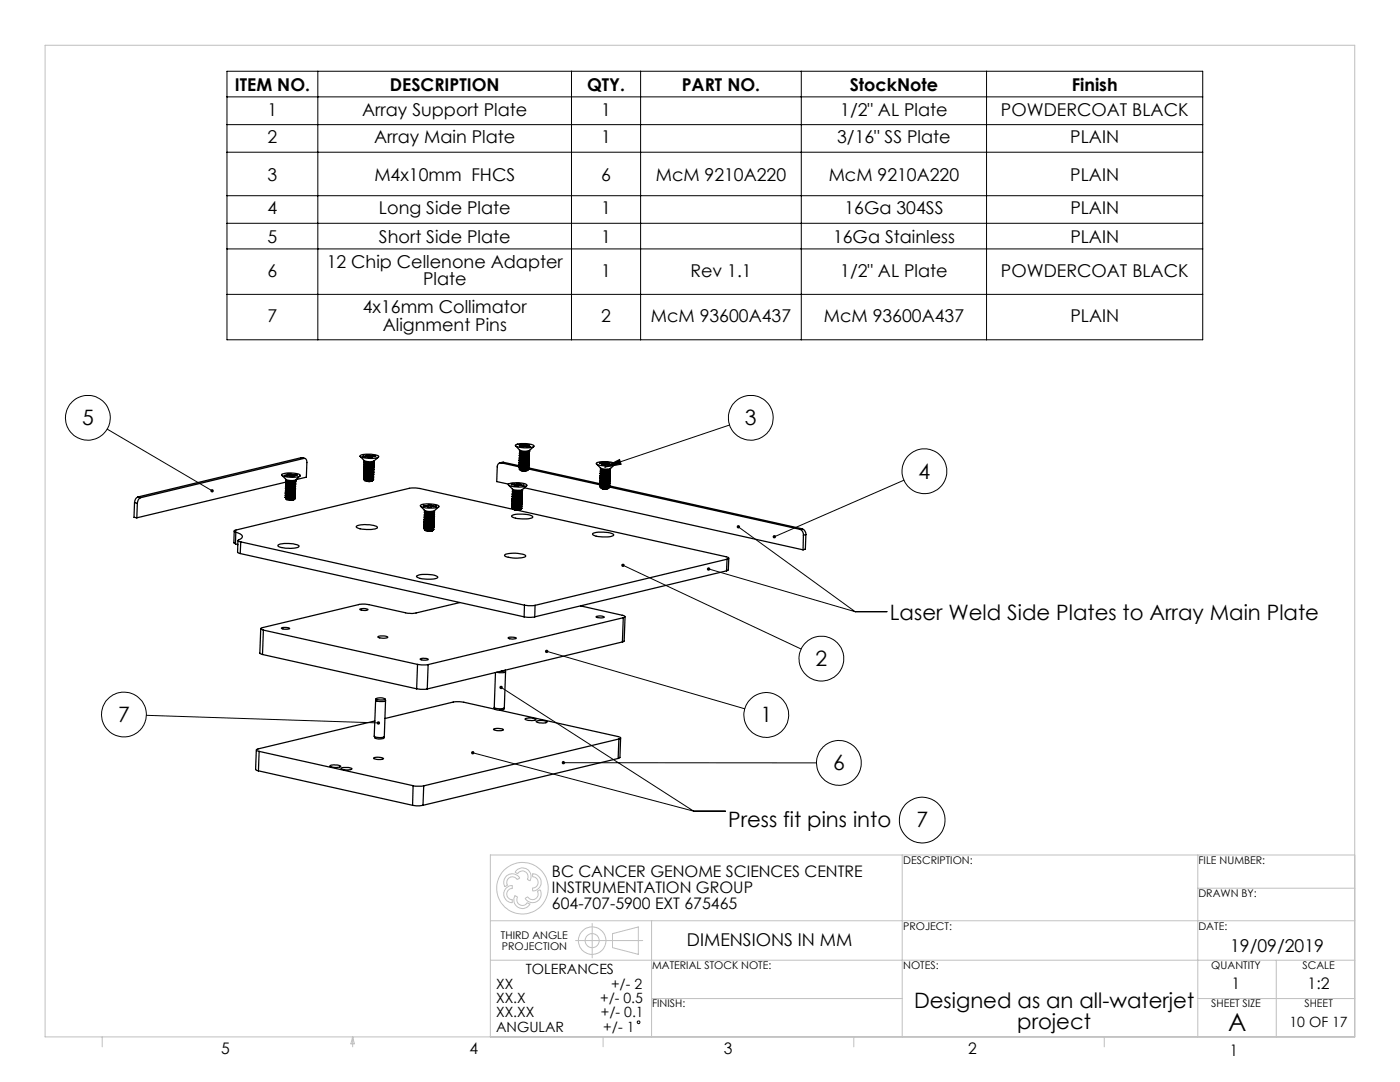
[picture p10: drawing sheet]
<svg xmlns="http://www.w3.org/2000/svg" width="279mm" height="216mm" viewBox="0 0 279 216" stroke-linecap="round" stroke-linejoin="round" font-family="sans-serif">
<g fill="none" stroke="#000" stroke-width=".2">
<path d="M45.3 14.2h194.7v53.6h-194.7zM45.3 19.3h194.7M63.4 14.2v53.6M114.1 14.2v53.6M127.8 14.2v53.6M159.9 14.2v53.6M196.9 14.2v53.6M45.3 24.9h194.7M45.3 30.4h194.7M45.3 39.1h194.7M45.3 44.6h194.7M45.3 49.7h194.7"/>
<path d="M45.3 58.7h194.7M21.4 85.6l20.9 12.3M120.7 93.2l2.9-1.5 .4 .9zM145.6 84.8l-24.9 8.4M180.4 95.8l-25.8 11.3M124.3 112.8l35.6 16.7M141.4 113.5l29.3 8.6M147.4 105.1l23.3 17M100 137.2l38.4 24.7M109.1 130l39.5 11.4M170.7 122.1h6.3M29.2 142.7l46.3 1.6"/>
<path d="M94.4 150.2l44 11.7M112.4 152.2h50.5M138.4 161.9h6.4"/>
<circle cx="17.5" cy="83.4" r="4.5"/>
<circle cx="149.8" cy="83.4" r="4.5"/>
<circle cx="184.5" cy="94" r="4.5"/>
<circle cx="163.9" cy="131.4" r="4.5"/>
<circle cx="24.7" cy="142.6" r="4.5"/>
<circle cx="152.9" cy="142.7" r="4.5"/>
<circle cx="167.4" cy="152.2" r="4.5"/>
<circle cx="184" cy="163.6" r="4.6"/>
<circle cx="127.4" cy="204" r=".27"/>
</g>
<g fill="none" stroke="#c0c0c0" stroke-width=".2">
<path d="M9 9h261.4v197.9h-261.4zM101 174.9a1.61 1.61 0 0 1 2.6 .4l-.3 .2a1.18 1.18 0 0 0-1.6-.4 1.18 1.18 0 0 0-.5 1.5l-.3 .3a1.34 1.34 0 0 1 .1-2zM101.1 177.1l.3-.2a.53 .53 0 0 1 .8-.1v.4a1.2 1.2 0 0 0-1.1 1.2 1.2 1.2 0 0 0 1.1 1.2v.4a1.54 1.54 0 0 1-1.6-2.1zM102.8 178.8l.4 .2a1.21 1.21 0 0 0 .5 1.5 1.21 1.21 0 0 0 1.6-.3l.4 .2a1.71 1.71 0 0 1-2.3 .7 1.71 1.71 0 0 1-.6-2.3zM102.9 173.8a1.68 1.68 0 0 1 2.3-.3 1.68 1.68 0 0 1 .5 2.2l-.4-.2a1.18 1.18 0 0 0-.5-1.6 1.18 1.18 0 0 0-1.6 .4l-.4-.2zM104.9 179.2l.3-.2a1.17 1.17 0 0 0 1.5 .4 1.17 1.17 0 0 0 .7-1.3l-.1-.3 .4-.2a1.56 1.56 0 0 1-.8 2.4 1.5 1.5 0 0 1-2-.8zM106.3 174.4a1.65 1.65 0 0 1 1.6 1.1 1.65 1.65 0 0 1-.5 1.8l-.3 .3a.56 .56 0 0 1-.8 .1v-.4a1.2 1.2 0 0 0 1.1-1.2 1.2 1.2 0 0 0-1.1-1.2zM180.1 170.6v36.3M239 177.2h31.4M239 170.6v36.3M270.4 170.6h-172.5v36.3M97.9 183.7h172.5"/>
<path d="M97.9 191.6h172.5M114.9 187.7h13.4M118.2 184.3v6.8M122.2 186.3l5.2-1.3v5.4l-5.2-1.3zM130 199.2h50.1M130 183.7v23.2M239 199.2h31.4M254.7 191.6v15.3M20.4 206.9v2M70.4 206.9v2M70.4 206.9l.3 1.4h-.7zM120.4 206.9v2"/>
<path d="M170.4 206.9v2M220.4 206.9v2"/>
<circle cx="104.3" cy="177.2" r="5.2"/>
<circle cx="118.2" cy="187.7" r="2.73"/>
<circle cx="118.2" cy="187.7" r="1.4"/>
</g>
<path d="M154.3 106.9l-.1 .3 .4-.1-.4 .1a.34 .34 0 0 0 .5 .2 .34 .34 0 0 0 .1-.5 .34 .34 0 0 0-.5 0zM42.1 97.7a.34 .34 0 0 0 0 .5 .34 .34 0 0 0 .5-.1l-.3-.2 .4 .1a.35 .35 0 0 0-.2-.4 .35 .35 0 0 0-.4 .1zM124.1 112.6l.2 .2-.3-.2a.34 .34 0 0 0 .2 .6 .34 .34 0 0 0 .4-.3 .34 .34 0 0 0-.4-.4zM120.7 93.2l2.9-1.5 .4 .9zM112.2 151.9l-.1 .3h.3h-.3a.33 .33 0 0 0 .5 .3 .33 .33 0 0 0 .1-.5 .33 .33 0 0 0-.5-.1zM108.8 129.8v.1l.3 .1-.3-.1a.34 .34 0 0 0 .4 .4 .34 .34 0 0 0 .2-.6 .34 .34 0 0 0-.6 .1zM75.2 144v.1a.34 .34 0 0 0 .2 .5 .34 .34 0 0 0 .4-.3h-.3h.3a.34 .34 0 0 0-.2-.4 .34 .34 0 0 0-.4 .1zM141.1 113.4l.3 .1h-.3a.33 .33 0 0 0 .3 .4 .33 .33 0 0 0 .3-.5 .33 .33 0 0 0-.6 0zM147.1 104.8l.3 .3-.3-.2a.34 .34 0 0 0 .2 .5 .34 .34 0 0 0 .4-.4 .34 .34 0 0 0-.6-.2zM94.1 150l.3 .2-.4-.1a.33 .33 0 0 0 .4 .5 .33 .33 0 0 0 .2-.6 .33 .33 0 0 0-.5 0zM99.8 136.9l.2 .3-.3-.2a.34 .34 0 0 0 .4 .4 .34 .34 0 0 0 .2-.5 .34 .34 0 0 0-.5 0z" fill="#000"/>
<g fill="none" stroke="#000" stroke-width=".25">
<path d="M27.5 99.2a1.18 1.18 0 0 0-.7 1.1M27.5 99.2l.6 .1M28.1 99.3a1.18 1.18 0 0 0-.7 1.1M56.2 94.8l.9 .9a2.75 2.75 0 0 0 1.9 0l.9-.7M56.3 94.6a5.2 5.2 0 0 1 3.6 .2v.1a4.6 4.6 0 0 1-3.7-.1zM56.9 98.2h.1M57 99l.2 .1M57 97.8v.1M57 98.6l.2 .1M57 97.9l.2 .1M57 99.5a1.67 1.67 0 0 0 1.7 .2l-.7 .1M57 96.1v.1"/>
<path d="M57 97.6a2.27 2.27 0 0 0 1.9 0l.1 .1a2.32 2.32 0 0 1-2 .1M57 97.3l.7 .1 1.1-.2 .2 .2a2.32 2.32 0 0 1-2 .1 1.93 1.93 0 0 0 2-.1M57 96.9a2.84 2.84 0 0 0 1.9 0l.1 .1a2.3 2.3 0 0 1-2 .2M57 95.6v.2a2.43 2.43 0 0 0 2 .1M57 95.9a1.88 1.88 0 0 0 2 .1M57 96.2l-29.7 7.1M57.1 96.6l.2 .1M57.1 96.2l.2 .1M57.2 99.1h-.2M57.2 98.7l-.2 .1M57.2 99.1h.1M57.2 98l-.2 .1"/>
<path d="M57.2 98h.1M57.2 96l-.1 .1M57.2 98.7h.1M57.2 97l-.2 .1M57.2 98.7l.8 .1 .8-.2 .1 .1a2.02 2.02 0 0 1-2 .1 1.96 1.96 0 0 0 2 0v-.1M57.2 97h.1M57.3 96.7l-.3 .1M57.3 96.3l-.2 .1M57.3 98l1 .1 .6-.2v.2a2.3 2.3 0 0 1-2 .1M57.3 96.3h.1M57.3 96.7l.8 .1 .7-.2 .2 .1a2.32 2.32 0 0 1-2 .1 2.04 2.04 0 0 0 2-.1M57.3 94.8l-.4 .1 1.9 .2-.2-.1"/>
<path d="M57.3 94.8v.1M57.4 94.6h.4M57.5 94.8h-.2M57.5 94.8l.1 .1M57.8 94.5h-.4l.1 .3M57.8 94.5l.2 .1M57.8 94.6l.1 .3M57.8 94.5v.1M58 94.6l.3 .1M58 94.6v.3M58.3 94.7h.3M58.3 94.7l-.1 .3"/>
<path d="M58.5 99l-1.3 .1M58.6 99h.2l.1 .1a2.3 2.3 0 0 1-2 .1 2.04 2.04 0 0 0 2-.1M58.6 99.7l-.6 .1M58.6 96.3h-1.3M58.6 94.7v.2M58.7 99.3a1.72 1.72 0 0 1-1.5 .1l-.2 .1a2.63 2.63 0 0 0 1.8 0M58.7 99a1.58 1.58 0 0 1-1.5 .1M58.7 98.3a2.1 2.1 0 0 1-1.6 .1l-.1 .1M58.7 98.6a1.79 1.79 0 0 1-1.5 .1M58.7 97.9a1.58 1.58 0 0 1-1.5 .1M58.7 97.6a2.02 2.02 0 0 1-1.6 .1l-.1 .1M58.7 97.3a2.1 2.1 0 0 1-1.5 .1h-.2"/>
<path d="M58.7 99.3l.2 .1-.1 .1M58.8 99.3l-.8 .2-1-.2M58.8 98.2l.1 .2a2.32 2.32 0 0 1-2 .1 2.1 2.1 0 0 0 2 0M58.8 96.9a1.64 1.64 0 0 1-1.6 .1M58.8 96.6a1.73 1.73 0 0 1-1.5 .1M58.8 96.2a1.89 1.89 0 0 1-1.5 .1M58.8 99.6l-.8 .2M58.8 98.2l-.8 .3-1-.2M58.8 96.2l.2 .1a2.32 2.32 0 0 1-2 .1 2.1 2.1 0 0 0 2 0M58.8 99.5v.1M58.9 96.2l-.2 .1M58.9 98.1a2.3 2.3 0 0 1-2 .1"/>
<path d="M58.9 97.8a2.23 2.23 0 0 1-1.9 .1M58.9 98.1h.1M58.9 98.4v.1M59 96a2.3 2.3 0 0 1-2 .1M59 97a2.03 2.03 0 0 1-2 .2M59 97.7l-.1 .1M59 96.1a2.3 2.3 0 0 1-2 .1M59 95.9l.1-.2 2-.5 .1-2.9a.61 .61 0 0 0-.6-.8l-32.5 7.8M59 96v.1M59 96.4h.1M59.1 94.7l.2 .1-.7 .1v.2M59.1 94.7l.1 .1"/>
<path d="M59.1 94.7h-.5M59.1 94.7l-.1 .1M59.1 94.7h.1M60.1 91.3h.2M60.1 91.3l.7 .2M60.1 91.3l-32.6 7.9M71.8 90.9a5.1 5.1 0 0 1 3.8 .1v.1a4.6 4.6 0 0 1-3.6 .1zM71.9 91.1l.8 .8a2.43 2.43 0 0 0 1.9 .1l.9-.8M72.5 91l.1 .1a1.16 1.16 0 0 1 1.1 .2h.5l-.1-.1M72.5 91v.1M72.6 94.8h.1M72.6 95.1h.1"/>
<path d="M72.6 95.4v.1M72.6 95.2l.2 .1M72.6 95.5l.2 .1M72.6 93.7v.1M72.6 94.1h.1M72.6 94.8a2.01 2.01 0 0 0 1.8 0M72.6 94.5l.2 .1M72.6 94.2l.2 .1M72.6 92.7h.1M72.6 93v.1M72.6 93.4h.1M72.6 95.4h.1"/>
<path d="M72.7 93.8a2.01 2.01 0 0 0 1.8 0M72.7 93.5l.2 .1M72.7 93.1l.2 .1M72.7 91.9v.2a2.42 2.42 0 0 0 2 0v-.1M72.7 95.7a1.5 1.5 0 0 0 1.6 .2l-.3 .1M72.7 94.3l-.1 .1M72.7 93h.1M72.7 92.8a2.01 2.01 0 0 0 1.8 0l.1 .2a2.47 2.47 0 0 1-1.9 0 2.12 2.12 0 0 0 1.9 0M72.7 92.5l.2 .1M72.7 92.1a2.02 2.02 0 0 0 1.8 .2M72.8 95.6l-.1 .1a1.99 1.99 0 0 0 1.7 .1M72.8 95.6h.1"/>
<path d="M72.8 95.3l-.2 .1M72.8 94.9l-.2 .1M72.8 94.6l-.2 .1M72.8 95.6l.9 .1 .7-.2 .1 .2-.1 .1M72.8 95.3h.1M72.8 92.3h-.1M72.8 94.6h.1M72.8 94.9v.1M72.8 94.3h-.2M72.8 93.6l-.2 .1M72.8 94.6l.9 .1 .7-.2 .2 .1a2.09 2.09 0 0 1-2 .2M72.8 94.3h.1"/>
<path d="M72.9 93.2l-.3 .1M72.9 92.9l-.2 .1M72.9 92.6h-.2M72.9 93.6l.9 .1 .7-.2 .1 .1a2.09 2.09 0 0 1-2 .1 2.07 2.07 0 0 0 2 0M72.9 92.5v.1M72.9 92.9h.1M72.9 93.2v.1M73 91h-.5M73 91v.1M73.2 90.9l-.2 .1M73.2 90.9l.1 .2M73.3 90.8h.4"/>
<path d="M73.3 90.9h-.1M73.3 90.9v.2M73.7 90.8h-.5l.1 .1M73.7 90.8l.1 .1M73.7 90.8l.1 .5v-.4M73.7 90.8h.1M73.8 90.9h.2M74 96l.3-.1-.9 .2M74 96l-.6 .1M74 90.9l.4 .1M74 90.9v.4M74.1 91.2v.1"/>
<path d="M74.2 95.2l-.8 .2-.6-.1M74.3 95.5a1.68 1.68 0 0 1-1.5 .1M74.3 95.2a1.78 1.78 0 0 1-1.5 .1M74.3 94.8a1.57 1.57 0 0 1-1.5 .2M74.3 94.5a1.68 1.68 0 0 1-1.5 .1M74.4 93.8a2.13 2.13 0 0 1-1.6 .1l-.2 .1M74.4 94.2a1.78 1.78 0 0 1-1.6 .1M74.4 93.5a1.68 1.68 0 0 1-1.5 .1M74.4 95.1l.1 .3a2.57 2.57 0 0 1-1.9 0M74.4 94.8l.1 .2a2.47 2.47 0 0 1-1.9 .1 2.12 2.12 0 0 0 1.9-.1M74.4 93.1a1.62 1.62 0 0 1-1.5 .2M74.4 92.8a1.73 1.73 0 0 1-1.5 .1"/>
<path d="M74.4 92.5a1.68 1.68 0 0 1-1.5 .1M74.4 91h.5M74.4 91v.1M74.4 95.1l-.2 .1M74.4 94.1l.2 .3a2.57 2.57 0 0 1-2 0 2.05 2.05 0 0 0 2-.1M74.4 93.8l.2 .2a2.47 2.47 0 0 1-2 .1M74.4 95.8l-1 .3M74.5 94.2l-1 .2-.6-.1M74.5 93.1l.1 .2a2.57 2.57 0 0 1-2 .1M74.5 93.1l-1 .2-.6-.1M74.5 92.4l.1 .1a2.09 2.09 0 0 1-1.9 .2M74.5 95.7v.1"/>
<path d="M74.5 92.4l-.7 .2h-.9M74.5 95.6l-.1 .2M74.5 95.4a2.12 2.12 0 0 1-1.9 .1M74.6 92.3v-.1v.1a2.57 2.57 0 0 1-1.9 .1 2.09 2.09 0 0 0 1.9-.1M74.6 94.7a1.98 1.98 0 0 1-2 .1M74.6 95h.1M74.6 95.3v.1M74.6 93.9a1.98 1.98 0 0 1-2 .2M74.6 93.3a2.08 2.08 0 0 1-2 .1M74.6 93.6v.1M74.6 92.6a1.98 1.98 0 0 1-1.9 .1M74.6 92.9v.1"/>
<path d="M74.6 93.3h.1M74.7 92.3h.1M74.9 91l.1 .1-.9 .1M74.9 91v.1M74.9 91l-.1 .1M74.9 91h.1M100 92.4a.73 .73 0 0 0-.8 .8l-.1 2.9 2.4 .5M100 92.4l3.7 .8M100.5 92.3l-.7 .1M100.5 92.3l-.5 .1M100.5 92.3l3.1 .6M101.5 96.6a5.2 5.2 0 0 1 3.6 .1l.1 .1a4.6 4.6 0 0 1-3.7 0z"/>
<path d="M101.5 96.8l.8 .8a2.73 2.73 0 0 0 1.9 .1l.9-.8M102.1 96.7l.8 .2M102.2 99.8h.1M102.2 96.6l-.1 .1M102.2 96.6h.1M102.2 99.4h.1M102.2 96.6h.5M102.2 96.6l.1 .1M102.2 98.8h.1M102.3 98.1h.1M102.3 99.3h.1M102.3 97.6v.2a2.51 2.51 0 0 0 2 .1v-.2"/>
<path d="M102.3 98.3h.1M102.3 97.8a1.81 1.81 0 0 0 1.9 .1 2.05 2.05 0 0 1-1.9 .1v.1M102.3 99h.1M102.3 99.9h.1M102.3 99.5l.1 .1M102.3 98h.1M102.4 99.2l.4 .1 1-.1M102.4 98.8l.1 .1M102.4 98.5l.1 .1M102.4 98.2l.4 .1 1.3-.2 .1 .1a1.79 1.79 0 0 1-1.9 .2M102.4 97.9l-.1 .1M102.4 99.9l-.1 .1"/>
<path d="M102.4 99.6l-.2 .1M102.4 99.3h-.1M102.5 98.9l-.2 .1M102.5 98.2l-.2 .1M102.7 96.6h.3M102.7 96.6v.2M102.9 96.9l-.2 .1 .6-.1M102.9 88.8a4.6 4.6 0 0 1 3.7 .2 4.6 4.6 0 0 1-3.8-.1zM102.9 96.9v.1M102.9 89l.8 .8a2.66 2.66 0 0 0 2 .1l.8-.8M103 96.6v.4M103.3 96.6h-.3"/>
<path d="M103.3 96.6v.4M103.4 96.5h.5l-.1 .1M103.4 96.5l.4 .1M103.4 96.5l-.1 .1M103.4 96.5l-.1 .4M103.4 96.5h.1M103.6 92.6h.1M103.6 93.6a1.53 1.53 0 0 0 1.7 .2M103.6 90.5v.1M103.7 89.8v.2a2.17 2.17 0 0 0 2 0v-.1M103.7 90a2.06 2.06 0 0 0 2 .1 2.01 2.01 0 0 1-2 .1 2.13 2.13 0 0 0 2-.1M103.8 93.1l.1 .1"/>
<path d="M103.8 96.6v.1M103.8 96.6l-.1 .3M103.8 93.5l-.2 .1 .2 .1 .8 .1M103.8 92.7l.6 .2 .8-.2M103.8 92l.3 .2 1.1-.1M103.8 90.1h-.1M103.8 96.7l.3 .1M103.8 96.7v.2M103.8 92.8l-.2 .1M103.8 91.7l.6 .2 .9-.2M103.8 91l.3 .2 1.2-.1M103.8 92.8h.1"/>
<path d="M103.9 99.2l.3 .1a1.79 1.79 0 0 1-2 .1M103.9 92.1l-.3 .1M103.9 91.8h-.2M103.9 92.1h.1M103.9 91.8h.1M103.9 91.4h.1M103.9 91.1l-.2 .1M103.9 90.7l-.2 .1M103.9 90.4l-.2 .1M103.9 93.8l.5 .1M103.9 91.1h.1M103.9 90.7h.1"/>
<path d="M103.9 90.4h.1M103.9 88.7l-.3 .1 .6 .1M103.9 88.7l-.2 .1M103.9 88.7l.4 .1M103.9 88.7l.1 .1M103.9 88.7h.1M104 99.8a1.51 1.51 0 0 1-1.6 .1M104 99.5a1.78 1.78 0 0 1-1.6 .1M104 99.2a1.88 1.88 0 0 1-1.6 .1h.1M104 98.8a1.62 1.62 0 0 1-1.5 .2M104 98.5a1.78 1.78 0 0 1-1.5 .1M104 98.1a1.88 1.88 0 0 1-1.5 .2v-.1"/>
<path d="M104 99.8l-1 .2-.6-.1M104 99.5a1.91 1.91 0 0 1-1.6 .1M104.1 98.8a1.91 1.91 0 0 1-1.6 .1M104.1 98.5a1.91 1.91 0 0 1-1.6 .1M104.1 96.8h.5l-1.3 .1M104.1 99.8l.1 .1a1.79 1.79 0 0 1-2 .2 2.01 2.01 0 0 0 2-.1M104.1 99.5l.1 .2a2.64 2.64 0 0 1-2 0v.1M104.1 89l-.3 .1h1.3M104.1 89v.1M104.1 96.8v.1M104.1 98.5l.1 .2-.9 .2-1.1-.2 .3-.1M104.1 98.8l.1 .1a1.79 1.79 0 0 1-2 .2"/>
<path d="M104.2 99.7a2.36 2.36 0 0 1-2 .1M104.2 88.9v.2M104.2 88.9l-.1 .1M104.2 99.3a1.79 1.79 0 0 1-2 .1M104.2 99.6v.1M104.2 99a2.13 2.13 0 0 1-2 .1M104.2 98.6a1.9 1.9 0 0 1-2 .2v-.1M104.2 98.3a1.99 1.99 0 0 1-2 .1M104.2 98a2.19 2.19 0 0 1-1.9 .1M104.3 97.9v.1M104.3 88.8h.4M104.3 88.8v.3"/>
<path d="M104.4 93.9l1-.2-.2 .2zM104.7 88.8h.3M104.7 88.8v.3M104.7 97.3l55.6 12.4M105 88.8v.3M105.2 93.1l-1.2 .1M105.2 93.1l.2-.1 .2 .1a2.05 2.05 0 0 1-2 .2 2.01 2.01 0 0 0 2-.1M105.2 92.8l.2-.1 .2 .1a2.13 2.13 0 0 1-2 .1M105.3 88.9l.1 .1M105.3 88.9l-.1 .2M105.3 88.7l.4 .1-.4 .1M105.3 88.8h.3"/>
<path d="M105.3 93.4a1.82 1.82 0 0 1-1.5 .1M105.3 88.7l-.3 .1M105.3 88.8l-.2 .3M105.3 88.7v.1M105.3 93v.1a1.76 1.76 0 0 1-1.5 0l-.2 .1M105.3 92.4a1.82 1.82 0 0 1-1.5 .1l-.2 .1a2.43 2.43 0 0 0 2-.1l-.2-.2-.7 .2-.9-.1M105.3 93.7l-.7 .1M105.3 92.7a1.66 1.66 0 0 1-1.5 .1M105.3 93.7l-1.4 .1M105.4 91.3a1.95 1.95 0 0 1-1.6 .1l-.1 .1M105.4 92l-.1 .1a1.76 1.76 0 0 1-1.4 0M105.4 91.7a1.66 1.66 0 0 1-1.5 .1"/>
<path d="M105.4 93.3l-.8 .3-.8-.2M105.4 93.7l-.8 .2-.7-.1M105.4 93.3l.1 .3-.9 .2M105.4 91a1.56 1.56 0 0 1-1.5 .1M105.4 90.6a1.66 1.66 0 0 1-1.5 .2M105.4 90.3a1.82 1.82 0 0 1-1.5 .1M105.4 93.3l14.3 3.2M105.4 89l.4 .1h-.7M105.4 92l.2 .1a2.05 2.05 0 0 1-2 .2 2.02 2.02 0 0 0 2-.1M105.4 91.7l.2 .1a2.28 2.28 0 0 1-2 .1 2.02 2.02 0 0 0 2-.1M105.4 89v.2M105.5 92l-.2 .1"/>
<path d="M105.5 91.7l-.2 .1M105.5 91.3l.1 .1a.76 .76 0 0 1-.9 .3l-1.1-.2a1.84 1.84 0 0 0 2 0M105.5 90.9l.1 .2a2.05 2.05 0 0 1-2 .1 2.02 2.02 0 0 0 2 0M105.5 90.6l.2 .2a2.28 2.28 0 0 1-2.1 .1 2.02 2.02 0 0 0 2-.1M105.5 91.3l-.8 .2-.9-.1M105.5 90.9l-.2 .2M105.5 90.6l-.8 .2-.8-.1M105.5 90.3l.2 .1a.76 .76 0 0 1-1 .3l-1-.2M105.5 93.6l14.3 3.2M105.6 90.3l-.9 .2-.8-.2M105.6 93.6l-.3 .1M105.6 93.5v.1"/>
<path d="M105.6 92.8a1.9 1.9 0 0 1-2 .2v-.1M105.6 92.5a1.83 1.83 0 0 1-2 .1M105.6 91.8h.1M105.6 92.1v.1M105.7 90.5a1.79 1.79 0 0 1-2 .1M105.7 90.8h.1M105.7 91.1v.1M119 92.6l.9 .8a2.78 2.78 0 0 0 1.9 .1l.9-.8M119.1 92.4a5.4 5.4 0 0 1 3.6 .1v.1a4.5 4.5 0 0 1-3.5 .1l-.2-.1zM119.7 96.9h.1M119.7 96.9a1.73 1.73 0 0 0 1.9 0l38.5 8.6M119.7 96.2a2.49 2.49 0 0 0 2 .1v.1a2.43 2.43 0 0 1-2 .1"/>
<path d="M119.7 96.6l.2 .1M119.7 95.8v.1M119.7 96.5v.1M119.7 96.8h.1M119.8 95.5l.2 .2M119.8 95.2l.2 .2M119.8 94.8v.1M119.8 95.2h.1M119.8 95.5v.1M119.8 95.8h.1M119.8 94.9a1.73 1.73 0 0 0 1.8 0M119.8 94.5a1.86 1.86 0 0 0 1.8 .1l.2 .2a2.21 2.21 0 0 1-2 0"/>
<path d="M119.8 94.2l.3 .1M119.8 97.2l1.2 .2M119.8 97.2a1.44 1.44 0 0 0 1.7 .2M119.8 93.8h.1M119.8 94.2h.1M119.8 94.5h.1M119.8 93.4v.2a2.01 2.01 0 0 0 2 0v-.1M119.8 93.6a2.11 2.11 0 0 0 2 .1M119.8 95.5h.1M119.9 94.4l-.1 .1M119.9 92.3l-.2 .1 .4 .1 .2 .1M119.9 92.4h-.1"/>
<path d="M119.9 92.3l.4 .1M119.9 92.4l.1 .1M119.9 92.3v.1M119.9 96.7l-.1 .1M119.9 96.7l.7 .1 .8-.1M119.9 96.7v.1M120 96.1l-.3 .1M120 95.7l-.2 .1M120 95.7a1.97 1.97 0 0 0 1.6-.1l.1 .2a2.21 2.21 0 0 1-1.9 0M120 96l.4 .1 1-.1M120 95.4l-.2 .1M120 94.7l-.2 .1"/>
<path d="M120.1 94.3l-.3 .1M120.1 94l-.3 .1M120.1 97.5h.6M120.3 92.6l-.2 .1h.6M120.3 92.6v.2M120.3 92.4h.4M120.3 92.4v.4M120.7 92.4v.3M121 92.4h-.3M121 92.7h-.3M121 92.7h.4M121 92.4v.3"/>
<path d="M121.2 92.3l.5 .1-.3 .1M121.2 92.3l.4 .1M121.2 92.3l-.2 .1M121.2 92.3l-.1 .4M121.2 92.3h.1M121.4 96.7l.2-.1 .1 .2a2.21 2.21 0 0 1-2 .1M121.4 96l.2-.1 .1 .2a2.51 2.51 0 0 1-2 .1M121.4 92.5l.2 .1M121.4 92.5v.2M121.5 97a1.94 1.94 0 0 1-1.7 .1v.1M121.5 97.3l-.8 .2M121.5 96.6a1.74 1.74 0 0 1-1.6 .2"/>
<path d="M121.5 96.3a2.17 2.17 0 0 1-1.6 .1l-.2 .1M121.5 97.3l-.3 .2h-.5M121.5 96a1.62 1.62 0 0 1-1.5 .1M121.5 95.6a1.93 1.93 0 0 1-1.5 .1M121.5 94.9a1.88 1.88 0 0 1-1.6 .2h-.1M121.5 97.3l-1.4 .2M121.5 96.9l.2 .3-.7 .2M121.5 95.3a1.93 1.93 0 0 1-1.5 .1M121.5 94.6h.1a1.93 1.93 0 0 1-1.5 .1M121.6 97.3l-.6 .1M121.6 97.3l.1-.1 37.9 8.4M121.6 94.3a1.93 1.93 0 0 1-1.5 .1"/>
<path d="M121.6 93.9a1.73 1.73 0 0 1-1.5 .1M121.6 97.3l-1.5 .2M121.6 95.2l.1 .2a2.43 2.43 0 0 1-1.9 .1M121.6 94.9l.2 .2a2.65 2.65 0 0 1-2 .1M121.6 95.2a1.86 1.86 0 0 1-1.6 .1M121.6 92.6l.5 .1h-.7M121.6 94.2l.2 .2a2.43 2.43 0 0 1-2 .1M121.6 93.9l.2 .2a2.59 2.59 0 0 1-2 .1M121.6 92.6v.1M121.7 94.2a2.01 2.01 0 0 1-1.6 .1M121.7 93.9l-.7 .2-.9-.1M121.7 96.8a1.86 1.86 0 0 1-2 .1"/>
<path d="M121.7 96.1v.1a2.51 2.51 0 0 1-2 0M121.7 95.7a1.86 1.86 0 0 1-1.9 .2l.2 .1M121.7 96.4a1.95 1.95 0 0 1-2 .2M121.7 95.5a2.11 2.11 0 0 1-1.9 0M121.7 95.1h.1a2.51 2.51 0 0 1-2 .1M121.7 96.1h.1M121.8 94.7a1.86 1.86 0 0 1-2 .2M121.8 94.4a2.16 2.16 0 0 1-2 .1M121.8 95.1h.1M121.8 95.4v.1M121.8 93.7a1.86 1.86 0 0 1-2 .1l.3 .2M121.8 93.7a2 2 0 0 1-2 .1l.1-.1"/>
<path d="M121.8 94.1a2.15 2.15 0 0 1-2 .1M121.8 94.4h.1M26.8 100.3l.6 .1M26.8 100.3l-.1 2.9 .6 .1M27.4 100.4l-.1 2.9M46.7 105.9v2.4l.3 .2M47 108.5l.5 .2M47.1 106.2a1.48 1.48 0 0 1 1.3 .9l-.9 .8 .5 .2M47.1 106.2l-.1 2.3M47.5 107.8l-.1 2.4 .5 .3M47.9 110.5l56.7 12.6M48 108.1l56.7 12.7"/>
<path d="M48 108.1l-.1 2.4M55.5 108.8a5.8 5.8 0 0 1 4.2 .1v.1a3.6 3.6 0 0 1-2.7 .4l-1.1-.2-.4-.2zM71.2 105a6.2 6.2 0 0 1 4.1 .1v.2a4.9 4.9 0 0 1-3.8 .1l-.4-.2zM83.2 114.9a5.9 5.9 0 0 1 4.1 .2l.1 .1a5 5 0 0 1-3.8 .1l-.5-.2zM83.9 101l.8 .8M84 100.8a5.2 5.2 0 0 1 3.6 .2v.1a5.1 5.1 0 0 1-3.7-.1zM84.5 100.9v.1M84.5 101h.8l.1 .2 1.6-.1v-.1M84.5 100.9h.5M84.5 100.9h.1M84.6 100.9l-.1 .1M84.6 100.9v.1"/>
<path d="M84.6 105.4a2.06 2.06 0 0 0 1.9 0l.1 .2-.3 .2M84.6 104.6l.3-.1a2.07 2.07 0 0 0 1.6-.1l.1 .2a2.42 2.42 0 0 1-2 0zM84.6 105.1l.2 .1M84.6 104.7l.3 .1M84.6 104h.1M84.6 104.6v.1M84.7 103.7a2 2 0 0 0 1.8 0M84.7 104.4l.2 .1M84.7 104l.2 .2M84.7 102.9v.1M84.7 102.6l.3-.1a2 2 0 0 0 1.6-.2l.1 .2a2.11 2.11 0 0 1-2 .1zM84.7 102.7a2 2 0 0 0 1.8 0"/>
<path d="M84.7 103.4l.2 .1M84.7 103l.2 .2M84.7 101.8v.2a2.32 2.32 0 0 0 2 .1v-.2M84.7 105.7a1.56 1.56 0 0 0 1.7 .2M84.7 102.3h.1M84.7 102.6v.1M84.7 102.3l.2 .2M84.7 102.1l.2 .1M84.8 105.6l-.1 .1 .4 .1h1.2M84.8 104.8l-.1 .1M84.8 102.2l-.1 .1a2.35 2.35 0 0 0 2-.1l-.8 .1-1-.1M84.9 102.8l-.2 .1"/>
<path d="M85 100.9v.1M85.3 106h.6M85.4 100.9h-.4M85.4 100.9v.2M85.5 100.7l.5 .1M85.5 100.8l-.1 .1M85.9 106l.4-.2zM86 100.7h-.5v.5M86 100.8l.1 .1M86 100.7v.1M86 100.8v.3M86.1 100.9l.4 .1"/>
<path d="M86.1 100.9v.2M86.2 105.8l-.9 .2M86.4 105.8l-.2 .1M86.4 105.4a1.93 1.93 0 0 1-1.6 .2M86.4 105.1a1.61 1.61 0 0 1-1.6 .1M86.4 104.7a1.51 1.51 0 0 1-1.6 .2M86.4 104.4a1.93 1.93 0 0 1-1.5 .1M86.4 104.1a1.61 1.61 0 0 1-1.5 .1M86.4 103.7v.1a2.01 2.01 0 0 1-1.5 .1M86.4 105.1l.2 .1a2.35 2.35 0 0 1-2 .1l.2-.1M86.4 103.4a1.93 1.93 0 0 1-1.5 .1M86.4 103a1.61 1.61 0 0 1-1.5 .2"/>
<path d="M86.4 102.7h.1a2.01 2.01 0 0 1-1.6 .1M86.5 105.1h.1M86.5 104.7h.1M86.5 104.1l.1 .1a2.28 2.28 0 0 1-2 .1l.3-.1M86.5 105.1a2 2 0 0 1-1.6 .1M86.5 104.7l-.9 .3-.7-.2M86.5 104.7l.1 .2a2.51 2.51 0 0 1-2 .1l.1-.1M86.5 102.4a1.93 1.93 0 0 1-1.6 .1M86.5 104.1h.1M86.5 103.7h.1M86.5 103.7l.1 .2a2.51 2.51 0 0 1-2 .1l.3-.2M86.5 103.4l.1 .1a2.11 2.11 0 0 1-1.9 .1l.2-.1"/>
<path d="M86.5 104.1l-.6 .1h-1M86.5 103.4h.1M86.5 101h.5M86.5 101v.1M86.5 103h.1M86.5 102.7h.1M86.5 103l.2 .2a2.28 2.28 0 0 1-2 .1l.2-.1M86.5 103.4a2.13 2.13 0 0 1-1.6 .1M86.5 103l-.8 .3-.8-.1M86.5 102.7l.2 .2a2.51 2.51 0 0 1-2 0h.1M86.6 105.6l-.3 .2M86.6 105.7l-1.3 .3"/>
<path d="M86.6 105.2a2.06 2.06 0 0 1-2 .1M86.6 104.9a2.18 2.18 0 0 1-2 .1M86.6 104.6a2.26 2.26 0 0 1-2 .1M86.6 104.6h.1M86.6 104.2a2.18 2.18 0 0 1-2 .1M86.6 103.9a1.86 1.86 0 0 1-2 .1M86.6 103.5a1.88 1.88 0 0 1-1.9 .1M86.6 104.2h.1M86.7 103.2a2.18 2.18 0 0 1-2 .1M86.7 102.8a1.82 1.82 0 0 1-2 .2M86.7 102.5a2.09 2.09 0 0 1-2 .2M86.7 102.2a1.99 1.99 0 0 1-2 .1"/>
<path d="M86.7 102.2h.1M87 101v.1M87 101l-.1 .1M87.6 101.1l-.9 .8a2.76 2.76 0 0 1-2-.1M100.8 110.7a5.7 5.7 0 0 1 4.1 .1v.1a3.7 3.7 0 0 1-3.1 .4l-.9-.3-.2-.1zM102.2 100.8h.1M102.2 102.9a5.9 5.9 0 0 1 4.1 .1v.2a3.3 3.3 0 0 1-2.6 .3l-1.2-.2-.4-.2zM102.2 101.1v.1M102.2 100.5h.1M102.2 101.5l.2 .1M102.2 101v.1M102.3 101.2l.4 .2 1.1-.1"/>
<path d="M102.3 100.5l.1 .1M102.3 100.2l.4 .2 1.1-.1M102.4 100.6l-.2 .1M102.4 101.6l.5 .2 1-.2-.6 .2M102.4 101.6l-18.6-4.1-1.7-.1-35.3 8.4-.1 .2 .4 .2M102.7 101.7l.6 .1M103.1 101.8l41.8 9.3 .5 .2-.3 .3M103.8 101.3l.2-.1 .1 .1-.2 .2-.3 .1M103.9 101.6l-.6 .2M103.9 101.2a2 2 0 0 1-1.6 .2h-.1l.2 .1 1.2 .1M103.9 100.9a2.04 2.04 0 0 1-1.6 .1h-.1M103.9 100.2a1.73 1.73 0 0 1-1.5 .1l-.2 .1"/>
<path d="M103.9 100.5a1.62 1.62 0 0 1-1.5 .1M104 101.5l-.5 .2h-.8M104 100.9l-1.1 .2-.6-.2M104 100.5a1.91 1.91 0 0 1-1.6 .1M104 100.2l-.2 .1M104 100.9l.1 .1a1.79 1.79 0 0 1-1.9 .1M104 100.5l.1 .3a2.64 2.64 0 0 1-1.9 0M104 100.2l.2 .1a2.11 2.11 0 0 1-1.9 .2h-.1M104.1 101.5l-.5 .1M104.1 101.5l-.4 .1-1 .1M104.1 101a2.05 2.05 0 0 1-1.9 .1M104.1 100.7a2.13 2.13 0 0 1-1.9 .1"/>
<path d="M104.1 101.4v.1M104.2 100.3a1.83 1.83 0 0 1-2 .2M104.2 100.6v.1M118.3 106.5a6 6 0 0 1 4.1 .1l.1 .2a4.9 4.9 0 0 1-3.8 .1l-.4-.2zM145 113.9l-38.3 9.2M145.1 111.6l-38.3 9.2M145.1 111.6l-.1 2.3M145.5 111.4l-.2 2.3-.3 .2M159.6 105.6a1.11 1.11 0 0 1 .7 1.2M160.1 105.5a1.19 1.19 0 0 1 .7 1.2M160.1 105.5l-.5 .1M160.3 106.8v2.9"/>
<path d="M160.8 106.7l-.5 .1M160.8 106.7l-.1 2.9-.4 .1M52 125.4l-.1 5 .5 .2M52.4 130.6l30.7 6.8M52.6 125.7l30.7 6.9M52.6 125.7l-.2 4.9M56.2 125.3a2.17 2.17 0 0 1 1.6 .1 1.89 1.89 0 0 1-1.6-.1zM71.8 121.5a2.06 2.06 0 0 1 1.6 .1 1.57 1.57 0 0 1-1.6-.1zM75 139.7l-.3 7.2a2.18 2.18 0 0 0 2 .1M75 139.4v.3a2.01 2.01 0 0 0 1.9 .1v-.3M75 139.5a1.59 1.59 0 0 1 1.8 .1 2.55 2.55 0 0 1-1.8-.1zM75.4 127.1a1.94 1.94 0 0 1 2 .1 2.43 2.43 0 0 1-2-.1z"/>
<path d="M76.9 139.8l-.2 7.2M83.1 137.4l2.2 .1M83.3 132.6h2.1M83.3 132.6l-.2 4.8M83.9 131.5a2.06 2.06 0 0 1 1.6 .1 1.82 1.82 0 0 1-1.6-.1zM85.4 132.6l-.1 4.9M91.8 120.2l-9.5 2.2-1.1-.1-7.6-1.7h-1.9l-19.7 4.8 .6 .3M100 133.9l.8-.2 .1 .3a1.97 1.97 0 0 1-1.8 .1M100.9 134.1l-.3 7.1a2.17 2.17 0 0 1-2-.1l.3-6.9M101.4 127.2a2.06 2.06 0 0 1 1.6 .2 1.57 1.57 0 0 1-1.6-.2zM104.6 123.1l.8 .1 1.3-.1M104.7 120.8h2.1"/>
<path d="M104.7 120.8l-.1 2.3M106.8 120.8l-.1 2.3M115.9 120.9l8.5 1.9 .3 .2-.3 .3M119 123a1.82 1.82 0 0 1 1.6 .2 1.89 1.89 0 0 1-1.6-.2zM124.2 128.1l-38.9 9.4M124.4 123.3l-39 9.3M124.4 123.3l-.2 4.8M124.7 123l-.1 4.9-.4 .2M51.2 149.6l-.2 3.9 .6 .3M51.6 153.8l30.7 6.9M51.7 149.9l30.7 6.9M51.7 149.9l-.1 3.9"/>
<path d="M65.8 152.8a2.69 2.69 0 0 1 2.2 .1 2.37 2.37 0 0 1-2.2-.1zM68.1 153.3a2.69 2.69 0 0 1 2.1 .1 2.37 2.37 0 0 1-2.1-.1zM74.6 151.2a2.47 2.47 0 0 1 2 .2 2.48 2.48 0 0 1-2.1-.1zM74.7 146.9l.1 .3a1.95 1.95 0 0 0 1.8 .1l.1-.3M74.8 143.9l-23.6 5.6v.3l.5 .1M82.4 156.8h2.2M82.4 156.8l-.1 3.9M84.6 156.8l-.2 3.9M98.5 145.5a2.45 2.45 0 0 1 2 .1 2.05 2.05 0 0 1-2-.1zM98.6 141.2a.91 .91 0 0 0 1.2 .5l.7-.1 .1-.3M98.7 141.5l-6.1-1.4-1.7-.1-14.1 3.4M99.7 141.7l23.6 5.3 .6 .2-.4 .3"/>
<path d="M104.8 143.4a2.55 2.55 0 0 1 2.2 .2 2.69 2.69 0 0 1-2.2-.1zM107 144a2.37 2.37 0 0 1 2.2 .1 2.69 2.69 0 0 1-2.2-.1zM123.4 151.3l-39 9.4M123.5 147.5l-38.9 9.3M123.5 147.5l-.1 3.8M123.9 147.2l-.2 4-.3 .1M82.3 160.7l.8 .1 1.3-.1"/>
</g>
<text font-size="4.9" x="245.1" y="205.7">A</text>
<g font-size="4.2">
<text x="16.4" y="84.8">5</text>
<text x="148.7" y="84.8">3</text>
<text x="183.3" y="95.5">4</text>
<text x="177.6" y="123.7">Laser Weld Side Plates to Array Main Plate</text>
<text x="162.8" y="132.9">2</text>
<text x="23.6" y="144">7</text>
<text x="151.8" y="144.1">1</text>
<text x="166.3" y="153.7">6</text>
<text x="145.3" y="165">Press fit pins into</text>
<text x="182.9" y="165.1">7</text>
<text x="182.4" y="201.2">Designed as an all-waterjet</text>
<text x="203" y="205.3">project</text>
</g>
<g font-size="3.5">
<text x="46.9" y="18.1">ITEM NO.</text>
<text x="53.4" y="23.1">1</text>
<text x="72.3" y="23.1">Array Support Plate</text>
<text x="77.8" y="18.1">DESCRIPTION</text>
<text x="117.2" y="18.1">QTY.</text>
<text x="120" y="23.1">1</text>
<text x="136.1" y="18.1">PART NO.</text>
<text x="167.7" y="23.1">1/2&quot; AL Plate</text>
<text x="169.6" y="18.1">StockNote</text>
<text x="199.8" y="23.1">POWDERCOAT BLACK</text>
<text x="213.9" y="18.1">Finish</text>
<text x="53.4" y="28.6">2</text>
<text x="74.7" y="28.6">Array Main Plate</text>
<text x="120" y="28.6">1</text>
<text x="167.1" y="28.6">3/16&quot; SS Plate</text>
<text x="213.6" y="28.6">PLAIN</text>
<text x="53.4" y="36">3</text>
<text x="74.7" y="36">M4x10mm FHCS</text>
<text x="120" y="36">6</text>
<text x="130.9" y="36">McM 9210A220</text>
<text x="165.4" y="36">McM 9210A220</text>
<text x="213.6" y="36">PLAIN</text>
<text x="53.4" y="42.8">4</text>
<text x="75.6" y="42.8">Long Side Plate</text>
<text x="120" y="42.8">1</text>
<text x="168.5" y="42.8">16Ga 304SS</text>
<text x="213.6" y="42.8">PLAIN</text>
<text x="53.4" y="48.4">5</text>
<text x="65.2" y="53.4">12 Chip Cellenone Adapter</text>
<text x="75.6" y="48.4">Short Side Plate</text>
<text x="120" y="48.4">1</text>
<text x="166.2" y="48.4">16Ga Stainless</text>
<text x="213.6" y="48.4">PLAIN</text>
<text x="53.4" y="55.2">6</text>
<text x="84.4" y="57">Plate</text>
<text x="120" y="55.2">1</text>
<text x="137.8" y="55.2">Rev 1.1</text>
<text x="167.7" y="55.2">1/2&quot; AL Plate</text>
<text x="199.8" y="55.2">POWDERCOAT BLACK</text>
<text x="53.4" y="64.3">7</text>
<text x="72.4" y="62.5">4x16mm Collimator</text>
<text x="120" y="64.3">2</text>
<text x="129.9" y="64.3">McM 93600A437</text>
<text x="164.4" y="64.3">McM 93600A437</text>
<text x="213.6" y="64.3">PLAIN</text>
<text x="76.4" y="66">Alignment Pins</text>
<text x="137.1" y="188.9">DIMENSIONS IN MM</text>
<text x="245.5" y="189.9">19/09/2019</text>
</g>
<g font-size="3.2">
<text x="110.1" y="175">BC CANCER GENOME SCIENCES CENTRE</text>
<text x="110.1" y="178.1">INSTRUMENTATION GROUP</text>
<text x="110.1" y="181.3">604-707-5900 EXT 675465</text>
<text x="245.8" y="197.3">1</text>
<text x="261" y="197.3">1:2</text>
<text x="44.2" y="210.4">5</text>
<text x="93.7" y="210.4">4</text>
<text x="144.5" y="210.3">3</text>
<text x="193.2" y="210.3">2</text>
<text x="245.4" y="210.6">1</text>
</g>
<g font-size="2.8">
<text x="99" y="197.4">XX</text>
<text x="105" y="194.4">TOLERANCES</text>
<text x="122" y="197.4">+/- 2</text>
<text x="99" y="200.2">XX.X</text>
<text x="99" y="203">XX.XX</text>
<text x="119.8" y="200.2">+/- 0.5</text>
<text x="119.9" y="203">+/- 0.1</text>
<text x="99" y="205.8">ANGULAR</text>
<text x="120.4" y="205.8">+/- 1</text>
<text x="257.3" y="204.8">10 OF 17</text>
</g>
<g font-size="2.1">
<text x="180.3" y="172.4">DESCRIPTION:</text>
<text x="239.2" y="172.4">FILE NUMBER:</text>
<text x="239.2" y="179">DRAWN BY:</text>
<text x="180.3" y="185.5">PROJECT:</text>
<text x="239.2" y="185.5">DATE:</text>
<text x="100" y="187.4">THIRD ANGLE</text>
<text x="100.1" y="189.5">PROJECTION</text>
<text x="130.1" y="193.4">MATERIAL STOCK NOTE:</text>
<text x="180.3" y="193.4">NOTES:</text>
<text x="241.7" y="193.4">QUANTITY</text>
<text x="259.9" y="193.4">SCALE</text>
<text x="130.1" y="201">FINISH:</text>
<text x="241.7" y="201">SHEET SIZE</text>
<text x="260.3" y="201">SHEET</text>
</g>
</svg>
